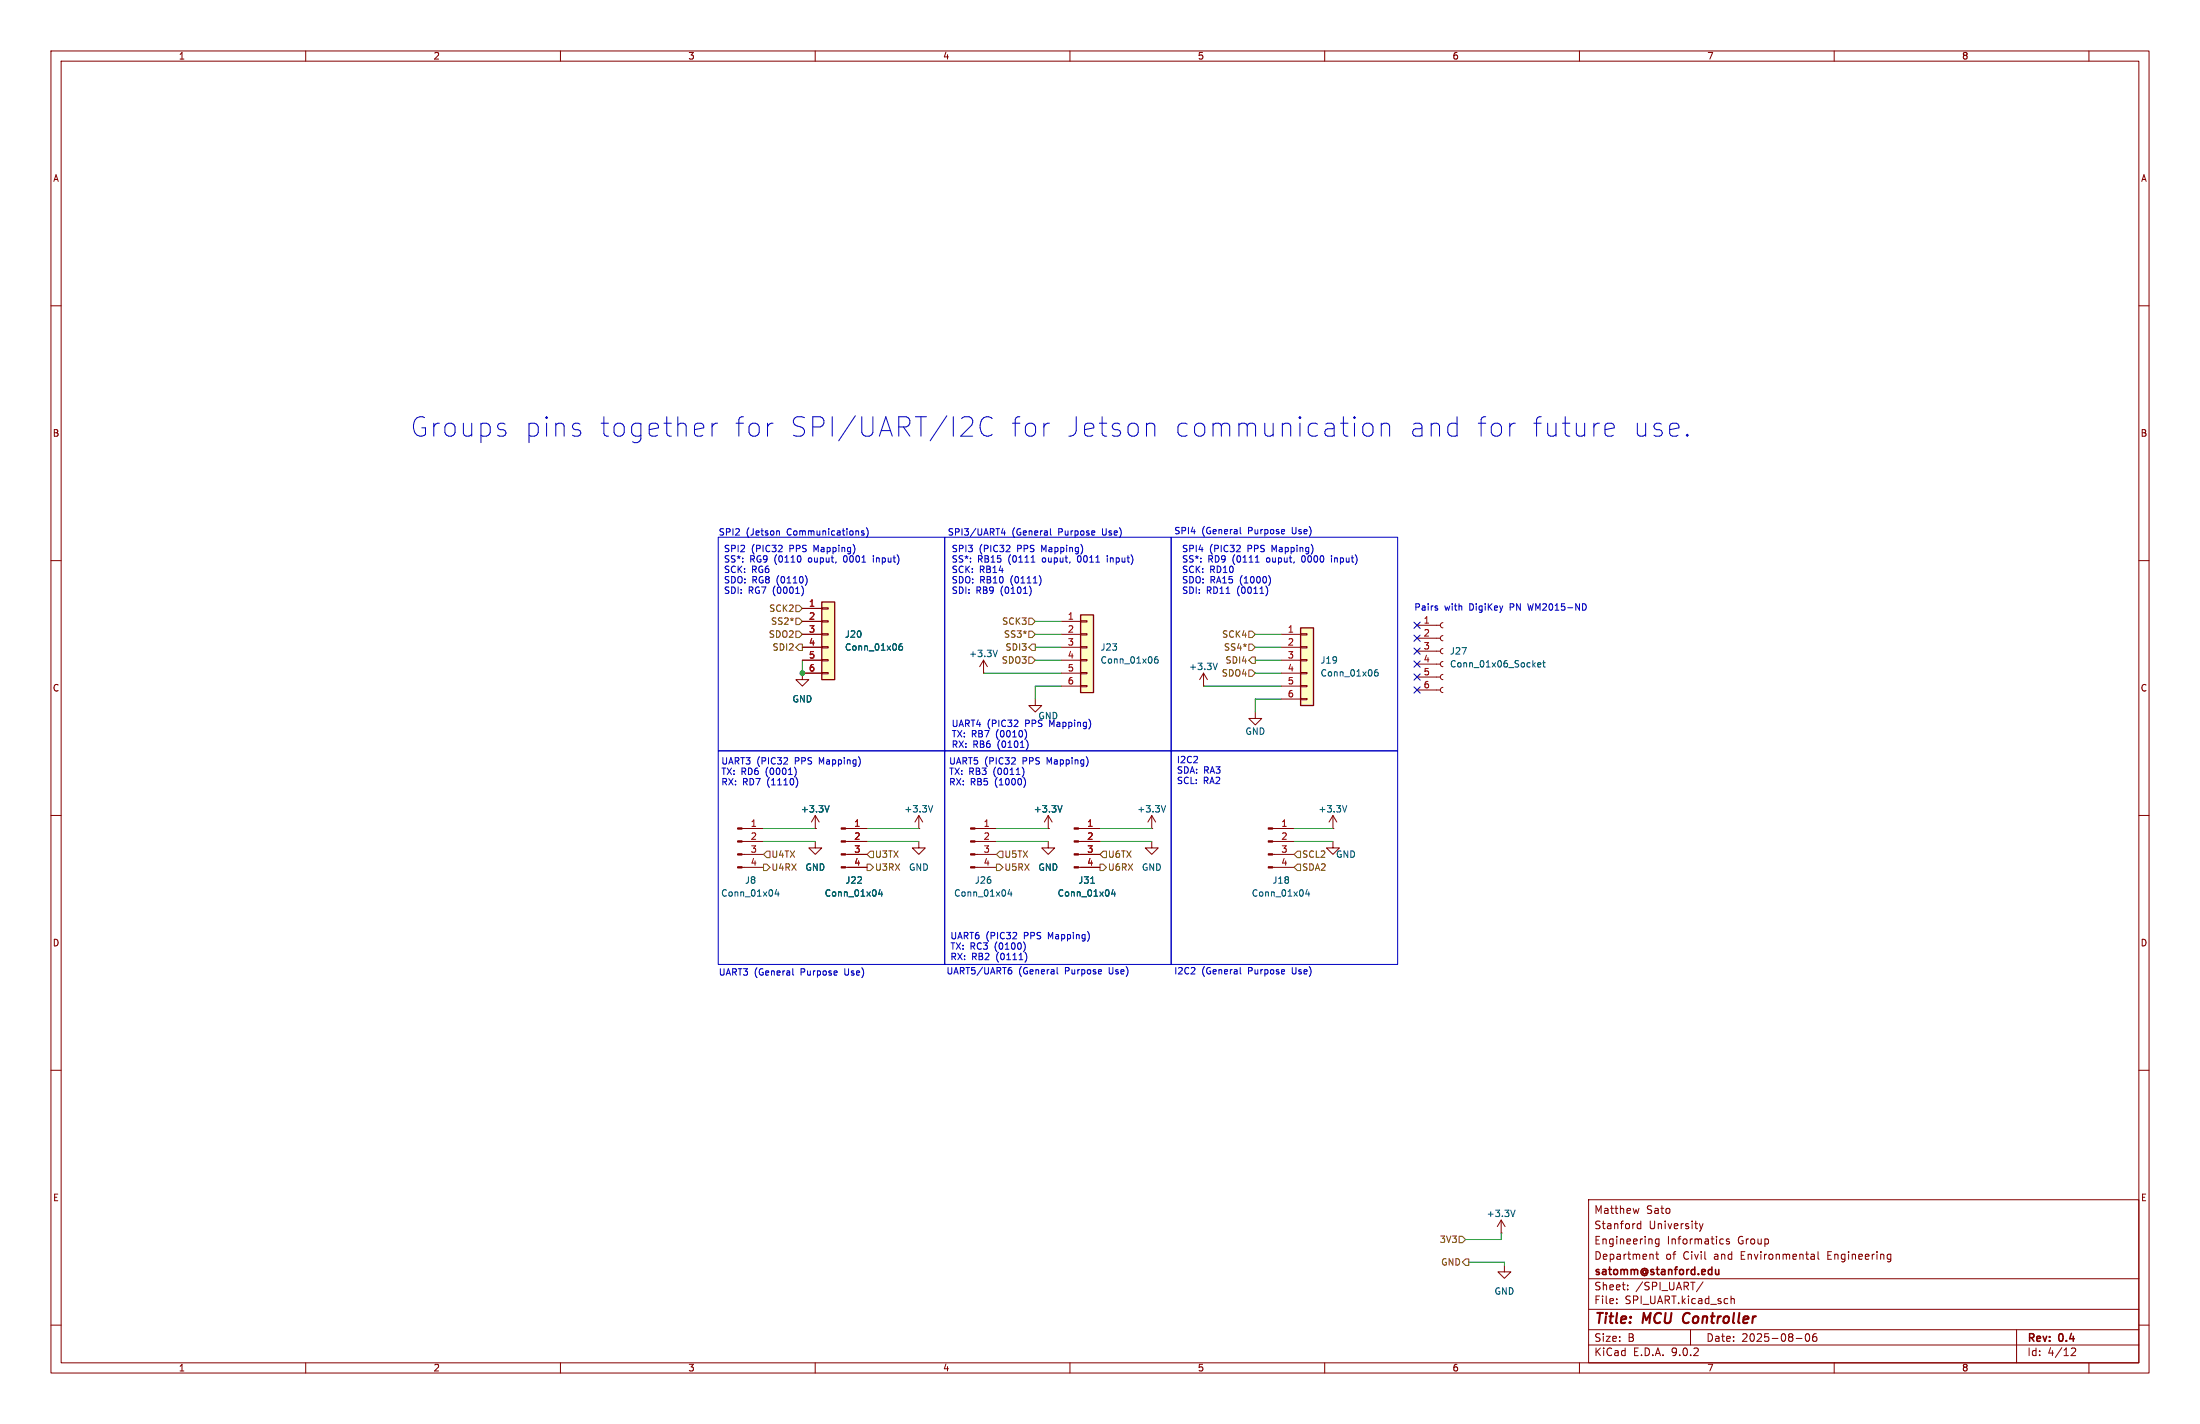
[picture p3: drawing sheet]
<svg xmlns="http://www.w3.org/2000/svg" width="432mm" height="279mm" viewBox="0 0 432 279" stroke-linecap="round" stroke-linejoin="round" font-family="sans-serif">
<g fill="none" stroke="#840000" stroke-width=".2">
<path d="M10 10h411.8v259.4h-411.8zM12 12h407.8v255.4h-407.8zM60 10v2M110 10v2M160 10v2M210 10v2M260 10v2M310 10v2M360 10v2M410 10v2M10 60h2M419.8 60h2"/>
<path d="M10 110h2M419.8 110h2M157.5 132.1v1.3h1.2l-1.2 1.2-1.3-1.2h1.3M10 160h2M419.8 160h2M180.3 162.6h.1M180.3 160l-.7 1.3M180.3 160l.8 1.3M180.3 160v2.6M10 210h2M419.8 210h2M311.8 235.4h108v32h-108z"/>
<path d="M321.7 237.1l-.3 1-.3-.7M322 239.6v1.5M10 260h2M311.8 256.9h108M311.8 250.9h108M317.3 255.6v.2M317.3 254.9v.1M319.5 252.9v.2M319.5 252.2v.1M322 240.2l-.4-.1-.3 .3 .2 .6h.5M324.4 246.2l.1 .9M325 246.1h.5"/>
<path d="M325.2 245.6v1.3l.3 .2M325.6 243.1v1.2l-.3 .3-.3-.1M325.6 243.2l-.4-.1-.3 .3 .1 .6h.6M333.5 240.1l.4 1M333.9 241.1l-.4 .5M334.3 240.1l-.4 1M334.3 251.5l-1.3 1.9M337.8 243.1l.5 .1M338.3 244l-.5 .1M339.4 243.2l-.4-.1-.2 .2 .1 .2 .5 .2v.3h-.6M339.8 254.3v1.5M339.8 254.9l.2-.1 .3 .1 .1 .9"/>
<path d="M355.6 246.1h.3l.2 .2v.8M356.1 247l-.5 .1M356.1 246.4l-.5 .1M356.8 245.6v1.3l.2 .2M370.7 246.1l.4 .1M371.1 247l-.4 .1M371.1 246.1v1.2l-.3 .3M419.8 260h2M60 267.4v2M110 267.4v2M160 267.4v2M210 267.4v2"/>
<path d="M260 267.4v2M310 267.4v2M311.8 263.9h108M311.8 260.9h108M331.8 260.9v3M352.5 262.6h1.2M354.5 261.8l.2-.1a.8 .8 0 0 1 .5 .7 .8 .8 0 0 1-.5 .8l-.2-.2-.2-.4zM356.5 261.7a.59 .59 0 0 0-.7 .6v.6l.1 .2 .4 .1 .2-.2 .1-.5-.1-.2h-.5l-.2 .2M360 267.4v2M395.8 260.9v6.5M406.5 264.6l.6-.1 .2 .1 .1 .3-.9 1.1h.9M410 267.4v2"/>
</g>
<path d="M330.6 257.9l-.1 .2a1.23 1.23 0 0 0 .1 1.4" fill="none" stroke="#840000" stroke-width=".4"/>
<path d="M336.7 249.1l.1 .9 .3 .1 .3-.2M337.4 249.1v1" fill="none" stroke="#840000" stroke-width=".3"/>
<path d="M183.1 158.1l-.5 1.2" fill="none" stroke="#006464" stroke-width=".2"/>
<path d="M161.3 118.1h2.5v15.3h-2.5z" fill="#ffffc2"/>
<path d="M161.3 118.1h2.5v15.3h-2.5z" fill="none" stroke="#840000" stroke-width=".25"/>
<g fill="none" stroke="#840000" stroke-width=".2">
<path d="M157.5 119.4h3.8M161.3 119.3h1.3v.2h-1.3zM157.5 121.9h3.8M157.5 124.5h3.8M157.5 127h3.8M157.5 129.5h3.8M157.5 132.1h3.8M161.3 121.8h1.3v.2h-1.3zM161.3 124.3h1.3v.3h-1.3zM161.3 126.9h1.3v.2h-1.3zM161.3 129.4h1.3v.3h-1.3zM161.3 132h1.3v.2h-1.3z"/>
<path d="M193 132.1h.1M193 129.5l-.7 1.3M193 129.5l.8 1.3M193 129.5v2.6M203.2 137.2v1.2h1.3l-1.3 1.3-1.3-1.3h1.3M145.6 162.6h4.3M145.6 165.1h4.3M145.6 167.6h4.3M145.6 170.2h4.3M160 165.1v1.3h1.3l-1.3 1.2-1.3-1.2h1.3M295.3 248.3v1.3h1.2l-1.2 1.2-1.3-1.2h1.3"/>
</g>
<path d="M177 126.3l-.3 .1-.2 .2-.1 .7 .3 .3 .4-.1 .1-.5-.2-.1-.3-.1-.3 .2M195.8 127.6l-.5 1.2M152.4 174.5l-.3 .9h.8M152.7 175v.8" fill="none" stroke="#006464" stroke-width=".2"/>
<g fill="#840000" stroke="#840000" stroke-width=".2">
<path d="M144.8 162.4h.8v.3h-.8z"/>
<path d="M144.8 165h.8v.2h-.8z"/>
<path d="M144.8 167.5h.8v.3h-.8z"/>
<path d="M144.8 170.1h.8v.2h-.8z"/>
</g>
<path d="M212.1 120.7h2.5v15.2h-2.5z" fill="#ffffc2"/>
<path d="M212.1 120.7h2.5v15.2h-2.5z" fill="none" stroke="#840000" stroke-width=".25"/>
<g fill="none" stroke="#840000" stroke-width=".2">
<path d="M208.3 121.9h3.8M208.3 124.5h3.8M208.3 127h3.8M208.3 129.5h3.8M208.3 132.1h3.8M208.3 134.6h3.8M212.1 121.8h1.3v.2h-1.3zM212.1 124.3h1.3v.3h-1.3zM212.1 126.9h1.3v.2h-1.3zM212.1 129.4h1.3v.3h-1.3zM212.1 132h1.3v.2h-1.3zM212.1 134.5h1.3v.2h-1.3z"/>
<path d="M236.2 134.6h.1M236.2 132.1l-.7 1.3M236.2 132.1l.8 1.3M236.2 132.1v2.5M246.4 139.7v1.3h1.2l-1.2 1.2-1.3-1.2h1.3M278.1 122.7h4.6M278.1 125.2h4.6M278.1 127.8h4.6M278.1 130.3h4.6M278.1 132.8h4.6M278.1 135.4h4.6M283.2 122.2l-.4 .1-.1 .4 .1 .3 .4 .2"/>
<path d="M283.2 124.7l-.4 .2-.1 .3 .1 .4 .4 .1M283.2 127.2l-.4 .2-.1 .4 .1 .3 .4 .2M283.2 129.8l-.4 .1-.1 .4 .1 .4 .4 .1M283.2 132.3l-.4 .2-.1 .3 .1 .4 .4 .2M283.2 134.9l-.4 .1-.1 .4 .1 .3 .4 .2M180.3 165.1v1.3h1.3l-1.3 1.2-1.2-1.2h1.2M294.6 239.4l-.7 1.3M294.6 239.4l.8 1.3M294.6 239.4v2.5M294.6 241.9h.1"/>
</g>
<path d="M227.2 128.8l-.4 .1-.1 .3-.1 .7 .2 .2 .5-.1v-.4l-.1-.2-.4-.1-.2 .3M238.9 130.1l-.4 1.3M301.8 130.5l.6-.2v-.2l-.4-.1-.2 .2 .1 .6h.5M302.8 130h.5M303 129.6v1.1l.3 .2M297.4 237.4l-.5 1.3" fill="none" stroke="#006464" stroke-width=".2"/>
<path d="M255.3 123.2h2.5v15.2h-2.5z" fill="#ffffc2"/>
<path d="M255.3 123.2h2.5v15.2h-2.5z" fill="none" stroke="#840000" stroke-width=".25"/>
<g fill="none" stroke="#840000" stroke-width=".2">
<path d="M157.5 119.4h3.8M157.5 124.5h3.8M157.5 127h3.8M157.5 129.5h3.8M157.5 132.1h3.8M157.5 121.9h3.8M251.5 124.5h3.8M251.5 127h3.8M251.5 129.5h3.8M251.5 132.1h3.8M251.5 134.6h3.8M251.5 137.2h3.8"/>
<path d="M255.3 124.3h1.2v.3h-1.2zM255.3 126.9h1.2v.2h-1.2zM255.3 129.4h1.2v.3h-1.2zM255.3 132h1.2v.2h-1.2zM255.3 134.5h1.2v.2h-1.2zM255.3 137h1.2v.3h-1.2zM160 162.6h.1M160 160l-.7 1.3M160 160l.8 1.3M160 160v2.6M166 162.6h4.2M166 165.1h4.2"/>
<path d="M166 167.6h4.2M166 170.2h4.2M191.4 162.6h4.2M191.4 165.1h4.2M191.4 167.6h4.2M191.4 170.2h4.2M205.7 162.6h.1M205.7 165.1v1.3h1.3l-1.3 1.2-1.2-1.2h1.2M205.7 160l-.7 1.3M205.7 160l.8 1.3M205.7 160v2.6M211.7 162.6h4.2"/>
<path d="M211.7 165.1h4.2M211.7 167.6h4.2M211.7 170.2h4.2M226.1 165.1v1.3h1.2l-1.2 1.2-1.3-1.2h1.3M226.1 162.6h.1M226.1 160l-.8 1.3M226.1 160l.7 1.3M226.1 160v2.6M249.8 162.6h4.2M249.8 165.1h4.2M249.8 167.6h4.2M249.8 170.2h4.2"/>
<path d="M261.6 162.6h.1M261.6 165.1v1.3h1.3l-1.3 1.2-1.3-1.2h1.3M261.6 160l-.7 1.3M261.6 160l.8 1.3M261.6 160v2.6"/>
</g>
<g fill="none" stroke="#006464" stroke-width=".2">
<path d="M177 126.3l-.3 .1-.2 .2-.1 .7 .3 .3 .4-.1 .1-.5-.2-.1-.3-.1-.3 .2M270.4 131.4h-.4l-.2 .3v.7l.2 .3 .4-.2 .1-.4-.1-.2h-.4l-.2 .2M162.7 158.1l-.4 1.2M208.5 158.1l-.5 1.2M228.8 158.1l-.4 1.2M264.3 158.1l-.4 1.2M172.8 174.5l-.4 .9h.8M173.1 175v.8M198.2 174.5l-.4 .9h.8M198.5 175v.8M214.1 173.3h.7M218.5 174.5l-.3 .9h.8"/>
<path d="M218.8 175v.8M256.6 174.5l-.3 .9h.8M256.9 175v.8"/>
</g>
<g fill="#840000" stroke="#840000" stroke-width=".2">
<path d="M248.9 162.4h.9v.3h-.9z"/>
<path d="M248.9 165h.9v.2h-.9z"/>
<path d="M248.9 167.5h.9v.3h-.9z"/>
<path d="M248.9 170.1h.9v.2h-.9z"/>
<path d="M190.5 162.4h.9v.3h-.9z"/>
<path d="M190.5 165h.9v.2h-.9z"/>
<path d="M190.5 167.5h.9v.3h-.9z"/>
<path d="M190.5 170.1h.9v.2h-.9z"/>
<path d="M210.8 162.4h.9v.3h-.9z"/>
<path d="M210.8 165h.9v.2h-.9z"/>
<path d="M210.8 167.5h.9v.3h-.9z"/>
<path d="M210.8 170.1h.9v.2h-.9z"/>
<path d="M165.1 162.4h.9v.3h-.9z"/>
<path d="M165.1 165h.9v.2h-.9z"/>
<path d="M165.1 167.5h.9v.3h-.9z"/>
<path d="M165.1 170.1h.9v.2h-.9z"/>
</g>
<g fill="none" stroke="#725600" stroke-width=".2">
<path d="M156.2 118.7h.6l.7 .7-.7 .6h-.6zM156.2 123.8h.6l.7 .7-.7 .6h-.6zM156.2 121.3h.6l.7 .6-.7 .7h-.6zM156.8 126.4h.7v1.2h-.7l-.6-.6zM201.9 128.9h.7l.6 .6-.6 .7h-.7zM201.9 121.3h.7l.6 .6-.6 .7h-.7zM201.9 123.8h.7l.6 .7-.6 .6h-.7zM202.6 126.4h.6v1.2h-.6l-.7-.6zM245.1 131.4h.6l.7 .7-.7 .6h-.6zM245.1 123.8h.6l.7 .7-.7 .6h-.6zM245.1 126.4h.6l.7 .6-.7 .6h-.6zM245.7 128.9h.7v1.3h-.7l-.6-.7z"/>
<path d="M149.9 169.5h.6l.6 .7-.6 .6h-.6zM150.5 167h.6v1.3h-.6l-.6-.7zM170.2 169.5h.6l.6 .7-.6 .6h-.6zM170.8 167h.6v1.3h-.6l-.6-.7zM195.6 169.5h.6l.6 .7-.6 .6h-.6zM196.2 167h.6v1.3h-.6l-.6-.7zM215.9 169.5h.6l.7 .7-.7 .6h-.6zM216.5 167h.7v1.3h-.7l-.6-.7zM254.6 167h.7v1.3h-.7l-.6-.7zM254.6 169.5h.7v1.3h-.7l-.6-.6zM286.4 242.6h.6l.7 .6-.7 .6h-.6zM287.7 247h.6v1.3h-.6l-.7-.6z"/>
</g>
<g fill="none" stroke="#009600" stroke-width=".2">
<path d="M157.5 129.5v2.6M193 132.1h15.3M203.2 127h5.1M203.2 121.9h5.1M203.2 129.5h5.1M203.2 124.5h5.1M208.3 134.6h-5.1v2.6M236.2 134.6h15.3M246.4 127h5.1M246.4 132.1h5.1M246.4 129.5h5.1M246.4 124.5h5.1"/>
<path d="M251.5 137.2h-5.1v2.5M149.9 165.1h10.1M149.9 162.6h10.1M170.2 165.1h10.1M170.2 162.6h10.1M195.6 165.1h10.1M195.6 162.6h10.1M215.9 165.1h10.2M215.9 162.6h10.2M254 165.1h7.6M254 162.6h7.6M288.3 247.7h7v.6"/>
<path d="M294.6 241.9v1.3h-6.9"/>
</g>
<path d="M277.5 134.8l1.2 1.2M277.5 122.1l1.2 1.2M277.5 127.2l1.2 1.2M277.5 124.6l1.2 1.2M277.5 132.2l1.2 1.3M277.5 129.7l1.2 1.2M278.7 134.8l-1.2 1.2M278.7 122.1l-1.2 1.2M278.7 127.2l-1.2 1.2M278.7 124.6l-1.2 1.2M278.7 132.2l-1.2 1.3M278.7 129.7l-1.2 1.2" fill="none" stroke="#000084" stroke-width=".2"/>
<g fill="none" stroke="#0000c2" stroke-width=".2">
<path d="M139.8 83v2.6M140.8 83a.97 .97 0 0 0-1 .8M151.4 83h.3M189.3 81.8h.9a1.03 1.03 0 0 1 .5 1.6l-2.1 2.2h2.3M194.7 82.1a1.42 1.42 0 0 0-1.6-.2 1.42 1.42 0 0 0-.7 1.5 1.61 1.61 0 0 0 .4 1.7 1.61 1.61 0 0 0 1.7 .3l.2-.2M206 83a.97 .97 0 0 0-1.1 .8M225 83.4a.95 .95 0 0 1 1.7 .2v2M225 83v2.6M265.8 81.8v.3M265.8 83v2.6M265.8 81.8l-.1 .2 .1 .1M265.8 81.8l.2 .2-.2 .1"/>
<path d="M267.7 83.4a1.03 1.03 0 0 1 1-.4 1.03 1.03 0 0 1 .8 .8v1.1a1.03 1.03 0 0 1-1 .7 1.03 1.03 0 0 1-1-.7v-1.1zM271.1 83.4a.95 .95 0 0 1 1.6 .2M271.1 83v2.6M284.5 85.4l.4 .2h.7M285.6 83h-.7l-.4 .2M313.9 83a.97 .97 0 0 0-1.1 .8M316.3 83h-.7l-.4 .2-.2 .4v1.4l.2 .4 .4 .2h.7M316.8 83.9l-1.8 .4M328.3 83h.7l.3 .2 .2 .7-1.8 .4M329.3 85.4l-.3 .2h-.7M331.2 85.2l.1 .2-.1 .2M331.2 85.2l-.2 .2 .2 .2"/>
<path d="M331.2 85.2v.4M141 105.4h44.4v41.9h-44.4zM152.6 104.1l.4 .2v.7M152.7 108.3h.8M153.5 107.1v.4M157.1 109.3v.8M157.6 115.5l.1 .6-.3 .8M158.1 113a1.49 1.49 0 0 1 0 1.8M169.6 104.2l-.3-.1-.2 .2v.2l.5 .1v.3h-.5M170 103.5a1.46 1.46 0 0 1 0 2M171.4 109v.1M171.4 109.5v.8"/>
<path d="M185.4 105.4h44.5v41.9h-44.5zM196.9 103.7l-.3 .9h.7M197.2 104.1v.9M197.4 108.3h.8M198.2 107.1v.4M202.3 115.5l.1 .6-.3 .8M202.4 110.3h.7M204 113a1.49 1.49 0 0 1 0 1.8M206.2 103.7v1.1l.1 .2M217.3 109v.1M217.3 109.5v.8M229.9 105.4h44.4v41.9h-44.4z"/>
<path d="M242.7 108.3h.7M243.4 107.1v.4M243.4 103.5v1.1l.2 .1M246.4 110.3h.7M248.8 115.5v.6l-.3 .8M249.1 113a1.49 1.49 0 0 1 0 1.8M261.3 109v.1M261.3 109.5v.8M282 119.3l.2 .2-.2 .2M282 118.9h.1M311.1 118.5l.2 .5-.2 .7M141 147.3h44.4v41.9h-44.4z"/>
<path d="M153.8 149.9h.8M154.5 148.8v.4M156.1 150.8a1.5 1.5 0 0 1-.1 1.6M156.3 152.6a1.49 1.49 0 0 1 0 1.8M185.4 147.3h44.5v41.9h-44.5zM198.5 149.9h.8M199 142.6h.8M199.2 148.8v.4M199.7 141.4v.4M200.8 150.8a1.5 1.5 0 0 1-.1 1.6M201 152.6a1.49 1.49 0 0 1 0 1.8M201.3 143.4a1.5 1.5 0 0 1-.1 1.6"/>
<path d="M201.5 145.3a1.49 1.49 0 0 1 0 1.8M229.9 147.3h44.4v41.9h-44.4zM155.6 190.1v1.1l.2 .1M198.1 190.3h.3l.2 .3-.1 .4-.4 .1M198.2 189.8h.3M198.8 184.2h.7M199.5 183.1v.4M201.1 185a1.5 1.5 0 0 1-.2 1.7M201.2 186.9a1.49 1.49 0 0 1 0 1.8M207.5 189.8v1.1l.2 .2M243.4 189.8v1.1l.2 .2"/>
</g>
<circle cx="157.5" cy="132.1" r=".46" fill="#009600" stroke="#009600" stroke-width=".2"/>
<g font-size="5.3" fill="#0000c2">
<text x="80.6" y="86">Groups</text>
<text x="102.8" y="86">pins</text>
<text x="117.2" y="86">together</text>
<text x="143.3" y="86">for</text>
<text x="153.9" y="86">SPI/UART/I2C</text>
<text x="197" y="86">for</text>
<text x="207.6" y="86">Jetson</text>
<text x="228.5" y="86">communication</text>
<text x="274.3" y="86">and</text>
<text x="287.2" y="86">for</text>
<text x="297.8" y="86">future</text>
<text x="317.3" y="86">use.</text>
</g>
<g font-size="2.8" fill="#840000">
<text x="312.8" y="260.3">Title:</text>
<text x="322.5" y="260.3">MCU</text>
<text x="331.2" y="260.3">Controller</text>
</g>
<g font-size="2.1" fill="#840000">
<text x="312.8" y="238.4">Matthew</text>
<text x="323.1" y="238.4">Sato</text>
<text x="312.8" y="244.4">Engineering</text>
<text x="312.8" y="241.4">Stanford</text>
<text x="323.6" y="241.4">University</text>
<text x="327.2" y="244.4">Informatics</text>
<text x="341.1" y="244.4">Group</text>
<text x="312.8" y="250.6">satomm@stanford.edu</text>
<text x="312.8" y="247.4">Department</text>
<text x="326.9" y="247.4">of</text>
<text x="330.4" y="247.4">Civil</text>
<text x="336.6" y="247.4">and</text>
<text x="341.9" y="247.4">Environmental</text>
<text x="359.1" y="247.4">Engineering</text>
<text x="312.8" y="256.1">File:</text>
<text x="312.8" y="253.4">Sheet:</text>
<text x="318.9" y="256.1">SPI_UART.kicad_sch</text>
<text x="321" y="253.4">/SPI_UART/</text>
<text x="312.8" y="263.5">Size:</text>
<text x="319.5" y="263.5">B</text>
<text x="334.8" y="263.5">Date:</text>
<text x="341.8" y="263.5">2025-08-06</text>
<text x="397.8" y="263.7">Rev:</text>
<text x="404.2" y="263.7">0.4</text>
<text x="312.8" y="266.3">KiCad</text>
<text x="320.5" y="266.3">E.D.A.</text>
<text x="328.1" y="266.3">9.0.2</text>
<text x="397.8" y="266.3">Id:</text>
<text x="401.9" y="266.3">4/12</text>
</g>
<g font-size="1.8" fill="#840000">
<text x="35" y="11.9">1</text>
<text x="85" y="11.9">2</text>
<text x="135" y="11.9">3</text>
<text x="185" y="11.9">4</text>
<text x="235" y="11.9">5</text>
<text x="285" y="11.9">6</text>
<text x="335" y="11.9">7</text>
<text x="385" y="11.9">8</text>
<text x="10.3" y="35.9">A</text>
<text x="420.1" y="35.9">A</text>
<text x="10.3" y="85.9">B</text>
<text x="420.1" y="85.9">B</text>
<text x="10.3" y="135.9">C</text>
<text x="420.1" y="135.9">C</text>
<text x="10.3" y="185.9">D</text>
<text x="420.1" y="185.9">D</text>
<text x="10.3" y="235.9">E</text>
<text x="420.1" y="235.9">E</text>
<text x="35" y="269.3">1</text>
<text x="85" y="269.3">2</text>
<text x="135" y="269.3">3</text>
<text x="185" y="269.3">4</text>
<text x="235" y="269.3">5</text>
<text x="285" y="269.3">6</text>
<text x="335" y="269.3">7</text>
<text x="385" y="269.3">8</text>
</g>
<g font-size="1.8" fill="#0000c2">
<text x="141" y="105.2">SPI2</text>
<text x="146.4" y="105.2">(Jetson</text>
<text x="154.6" y="105.2">Communications)</text>
<text x="185.9" y="105.2">SPI3/UART4</text>
<text x="198.6" y="105.2">(General</text>
<text x="207.8" y="105.2">Purpose</text>
<text x="216.6" y="105.2">Use)</text>
<text x="230.4" y="104.9">SPI4</text>
<text x="235.8" y="104.9">(General</text>
<text x="245.1" y="104.9">Purpose</text>
<text x="253.8" y="104.9">Use)</text>
<text x="142" y="108.5">SPI2</text>
<text x="142" y="110.6">SS*:</text>
<text x="142" y="112.6">SCK:</text>
<text x="147.2" y="110.6">RG9</text>
<text x="147.5" y="108.5">(PIC32</text>
<text x="147.5" y="112.6">RG6</text>
<text x="152.1" y="110.6">(0110</text>
<text x="155.1" y="108.5">PPS</text>
<text x="159" y="110.6">ouput,</text>
<text x="160" y="108.5">Mapping)</text>
<text x="166.1" y="110.6">0001</text>
<text x="172.1" y="110.6">input)</text>
<text x="186.7" y="108.5">SPI3</text>
<text x="186.7" y="110.6">SS*:</text>
<text x="186.7" y="112.6">SCK:</text>
<text x="191.9" y="110.6">RB15</text>
<text x="192.2" y="108.5">(PIC32</text>
<text x="192.2" y="112.6">RB14</text>
<text x="198" y="110.6">(0111</text>
<text x="199.8" y="108.5">PPS</text>
<text x="204.7" y="108.5">Mapping)</text>
<text x="204.9" y="110.6">ouput,</text>
<text x="212" y="110.6">0011</text>
<text x="218" y="110.6">input)</text>
<text x="231.9" y="108.5">SPI4</text>
<text x="231.9" y="110.6">SS*:</text>
<text x="231.9" y="112.6">SCK:</text>
<text x="237.1" y="110.6">RD9</text>
<text x="237.4" y="108.5">(PIC32</text>
<text x="237.4" y="112.6">RD10</text>
<text x="242" y="110.6">(0111</text>
<text x="245" y="108.5">PPS</text>
<text x="248.9" y="110.6">ouput,</text>
<text x="249.9" y="108.5">Mapping)</text>
<text x="256" y="110.6">0000</text>
<text x="262" y="110.6">input)</text>
<text x="142" y="114.7">SDO:</text>
<text x="142" y="116.7">SDI:</text>
<text x="146.9" y="116.7">RG7</text>
<text x="147.6" y="114.7">RG8</text>
<text x="151.8" y="116.7">(0001)</text>
<text x="152.5" y="114.7">(0110)</text>
<text x="186.7" y="114.7">SDO:</text>
<text x="186.7" y="116.7">SDI:</text>
<text x="191.6" y="116.7">RB9</text>
<text x="192.3" y="114.7">RB10</text>
<text x="196.5" y="116.7">(0101)</text>
<text x="198.4" y="114.7">(0111)</text>
<text x="231.9" y="114.7">SDO:</text>
<text x="231.9" y="116.7">SDI:</text>
<text x="236.8" y="116.7">RD11</text>
<text x="237.5" y="114.7">RA15</text>
<text x="242.9" y="116.7">(0011)</text>
<text x="243.5" y="114.7">(1000)</text>
<text x="277.5" y="119.9">Pairs</text>
<text x="283.5" y="119.9">with</text>
<text x="288.5" y="119.9">DigiKey</text>
<text x="296.6" y="119.9">PN</text>
<text x="300.4" y="119.9">WM2015-ND</text>
<text x="186.7" y="142.9">UART4</text>
<text x="193.7" y="142.9">(PIC32</text>
<text x="201.3" y="142.9">PPS</text>
<text x="203.7" y="141.3">GND</text>
<text x="206.3" y="142.9">Mapping)</text>
<text x="186.7" y="144.9">TX: RB7</text>
<text x="186.7" y="146.9">RX:</text>
<text x="191" y="146.9">RB6</text>
<text x="195.6" y="144.9">(0010)</text>
<text x="195.9" y="146.9">(0101)</text>
<text x="230.9" y="150">I2C2</text>
<text x="141.5" y="150.2">UART3</text>
<text x="141.5" y="152.3">TX: RD6</text>
<text x="141.5" y="154.3">RX:</text>
<text x="145.8" y="154.3">RD7</text>
<text x="148.5" y="150.2">(PIC32</text>
<text x="150.4" y="152.3">(0001)</text>
<text x="150.7" y="154.3">(1110)</text>
<text x="156.1" y="150.2">PPS</text>
<text x="161.1" y="150.2">Mapping)</text>
<text x="186.2" y="150.2">UART5</text>
<text x="186.2" y="152.3">TX: RB3</text>
<text x="186.2" y="154.3">RX:</text>
<text x="190.5" y="154.3">RB5</text>
<text x="193.2" y="150.2">(PIC32</text>
<text x="195.1" y="152.3">(0011)</text>
<text x="195.4" y="154.3">(1000)</text>
<text x="200.8" y="150.2">PPS</text>
<text x="205.8" y="150.2">Mapping)</text>
<text x="230.9" y="152">SDA: RA3</text>
<text x="230.9" y="154.1">SCL:</text>
<text x="236.2" y="154.1">RA2</text>
<text x="186.4" y="184.5">UART6</text>
<text x="193.5" y="184.5">(PIC32</text>
<text x="201.1" y="184.5">PPS</text>
<text x="206" y="184.5">Mapping)</text>
<text x="141" y="191.6">UART3</text>
<text x="148" y="191.6">(General</text>
<text x="157.2" y="191.6">Purpose</text>
<text x="166" y="191.6">Use)</text>
<text x="185.7" y="191.3">UART5/UART6</text>
<text x="186.4" y="186.6">TX: RC3</text>
<text x="186.4" y="188.6">RX:</text>
<text x="190.7" y="188.6">RB2</text>
<text x="195.3" y="186.6">(0100)</text>
<text x="195.6" y="188.6">(0111)</text>
<text x="199.9" y="191.3">(General</text>
<text x="209.1" y="191.3">Purpose</text>
<text x="217.9" y="191.3">Use)</text>
<text x="230.4" y="191.3">I2C2</text>
<text x="235.8" y="191.3">(General</text>
<text x="245.1" y="191.3">Purpose</text>
<text x="253.8" y="191.3">Use)</text>
</g>
<g font-size="1.8" fill="#a90000">
<text x="158.7" y="119.1">1</text>
<text x="158.7" y="121.7">2</text>
<text x="158.7" y="124.2">3</text>
<text x="209.5" y="121.7">1</text>
<text x="209.5" y="124.2">2</text>
<text x="252.7" y="124.2">1</text>
<text x="279.3" y="122.4">1</text>
<text x="279.3" y="125">2</text>
<text x="158.7" y="126.7">4</text>
<text x="158.7" y="129.3">5</text>
<text x="158.7" y="131.8">6</text>
<text x="209.5" y="126.7">3</text>
<text x="209.5" y="129.3">4</text>
<text x="209.5" y="131.8">5</text>
<text x="252.7" y="126.7">2</text>
<text x="252.7" y="129.3">3</text>
<text x="252.7" y="131.8">4</text>
<text x="279.3" y="127.5">3</text>
<text x="279.3" y="130">4</text>
<text x="209.5" y="134.4">6</text>
<text x="252.7" y="134.4">5</text>
<text x="252.7" y="136.9">6</text>
<text x="279.3" y="132.6">5</text>
<text x="279.3" y="135.1">6</text>
<text x="147.2" y="162.3">1</text>
<text x="147.2" y="164.8">2</text>
<text x="147.2" y="167.4">3</text>
<text x="167.6" y="162.3">1</text>
<text x="167.6" y="164.8">2</text>
<text x="167.6" y="167.4">3</text>
<text x="193" y="162.3">1</text>
<text x="193" y="164.8">2</text>
<text x="193" y="167.4">3</text>
<text x="213.3" y="162.3">1</text>
<text x="213.3" y="164.8">2</text>
<text x="213.3" y="167.4">3</text>
<text x="251.4" y="162.3">1</text>
<text x="251.4" y="164.8">2</text>
<text x="251.4" y="167.4">3</text>
<text x="147.2" y="169.9">4</text>
<text x="167.6" y="169.9">4</text>
<text x="193" y="169.9">4</text>
<text x="213.3" y="169.9">4</text>
<text x="251.4" y="169.9">4</text>
</g>
<g font-size="1.8" fill="#725600">
<text x="150.8" y="125.3">SDO2</text>
<text x="150.9" y="120.2">SCK2</text>
<text x="151.2" y="122.8">SS2*</text>
<text x="196.6" y="122.8">SCK3</text>
<text x="196.9" y="125.3">SS3*</text>
<text x="239.8" y="125.3">SCK4</text>
<text x="151.5" y="127.9">SDI2</text>
<text x="196.5" y="130.4">SDO3</text>
<text x="197.2" y="127.9">SDI3</text>
<text x="240.1" y="127.9">SS4*</text>
<text x="240.4" y="130.4">SDI4</text>
<text x="239.7" y="132.9">SDO4</text>
<text x="151.3" y="171">U4RX</text>
<text x="151.3" y="168.5">U4TX</text>
<text x="171.6" y="171">U3RX</text>
<text x="171.6" y="168.5">U3TX</text>
<text x="197" y="171">U5RX</text>
<text x="197" y="168.5">U5TX</text>
<text x="217.4" y="171">U6RX</text>
<text x="217.4" y="168.5">U6TX</text>
<text x="255.5" y="168.5">SCL2</text>
<text x="255.5" y="171">SDA2</text>
<text x="282.5" y="244.1">3V3</text>
<text x="282.8" y="248.5">GND</text>
</g>
<g font-size="1.8" fill="#006464">
<text x="165.7" y="125.3">J20</text>
<text x="165.7" y="127.9">Conn_01x06</text>
<text x="190.1" y="129.1">+3.3V</text>
<text x="215.9" y="130.4">Conn_01x06</text>
<text x="215.9" y="127.9">J23</text>
<text x="233.3" y="131.7">+3.3V</text>
<text x="259.1" y="130.4">J19</text>
<text x="284.5" y="128.6">J27</text>
<text x="284.5" y="131.2">Conn_01x06_Socket</text>
<text x="259.1" y="132.9">Conn_01x06</text>
<text x="155.4" y="138">GND</text>
<text x="244.3" y="144.4">GND</text>
<text x="157.1" y="159.6">+3.3V</text>
<text x="177.4" y="159.6">+3.3V</text>
<text x="202.8" y="159.6">+3.3V</text>
<text x="223.1" y="159.6">+3.3V</text>
<text x="258.7" y="159.6">+3.3V</text>
<text x="146.1" y="173.6">J8</text>
<text x="158" y="171">GND</text>
<text x="165.8" y="173.6">J22</text>
<text x="178.3" y="171">GND</text>
<text x="191.2" y="173.6">J26</text>
<text x="203.7" y="171">GND</text>
<text x="211.6" y="173.6">J31</text>
<text x="224" y="171">GND</text>
<text x="249.7" y="173.6">J18</text>
<text x="262.1" y="168.5">GND</text>
<text x="141.4" y="176.1">Conn_01x04</text>
<text x="161.8" y="176.1">Conn_01x04</text>
<text x="187.2" y="176.1">Conn_01x04</text>
<text x="207.5" y="176.1">Conn_01x04</text>
<text x="245.6" y="176.1">Conn_01x04</text>
<text x="291.7" y="239">+3.3V</text>
<text x="293.2" y="254.2">GND</text>
</g>
</svg>
